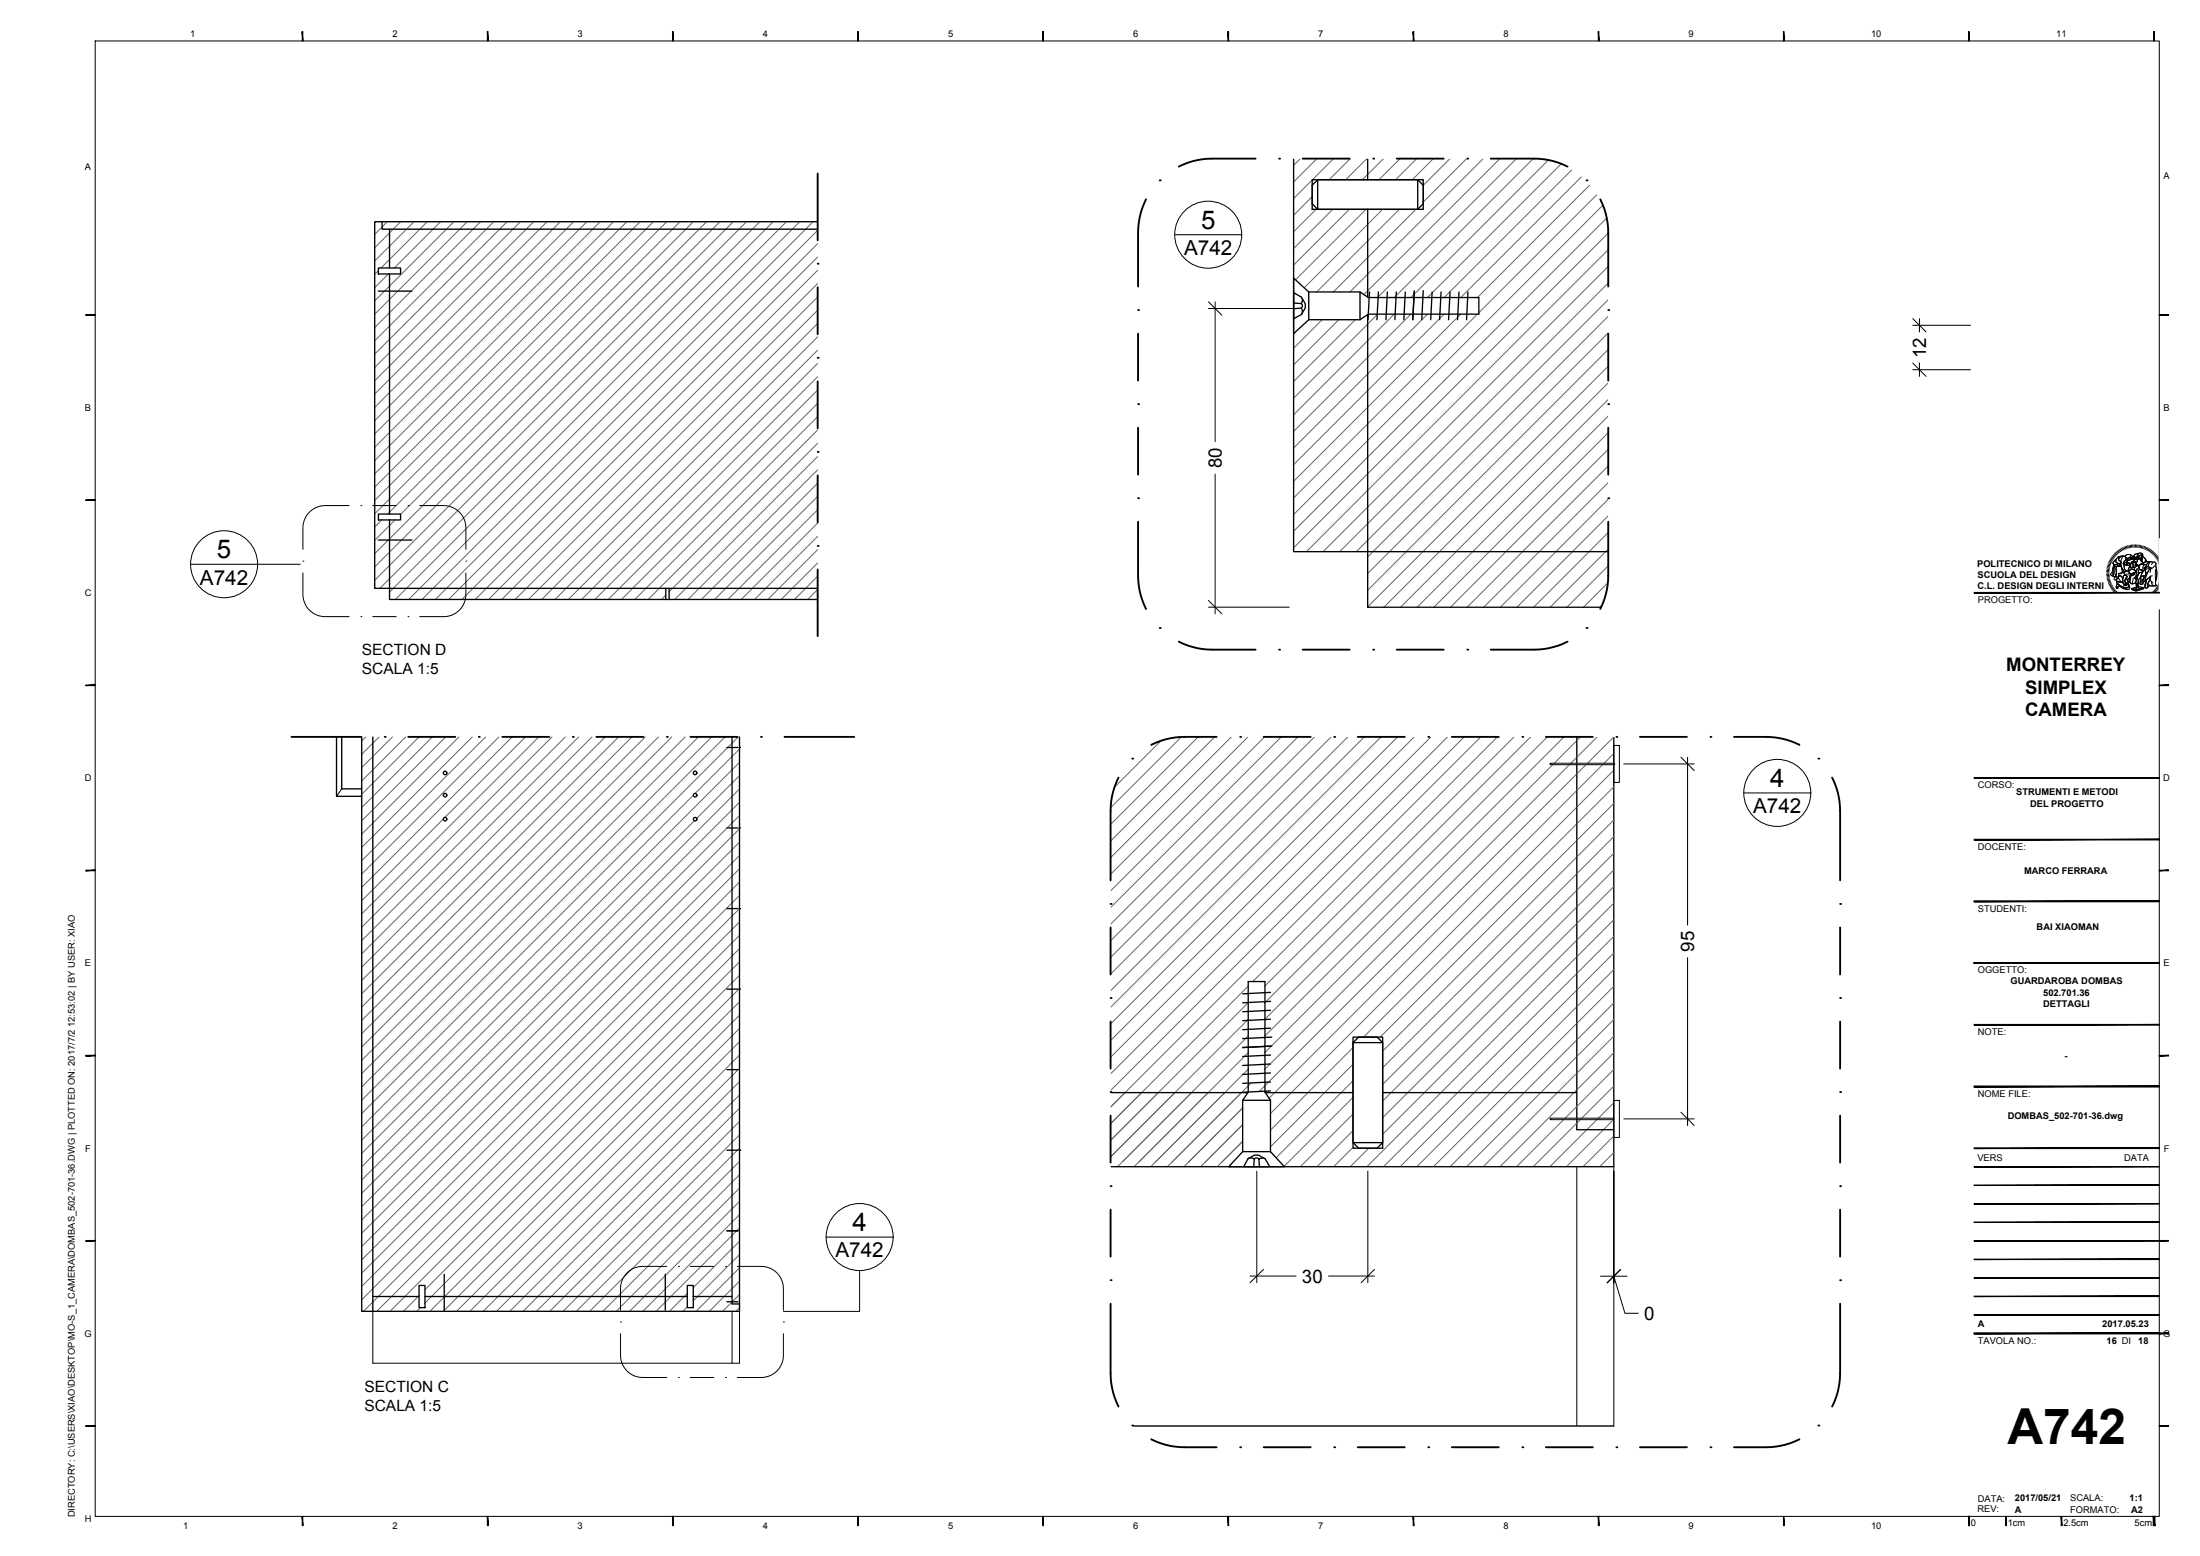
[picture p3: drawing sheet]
<svg xmlns="http://www.w3.org/2000/svg" width="594mm" height="420mm" viewBox="0 0 594 420" stroke-linecap="round" stroke-linejoin="round" font-family="sans-serif">
<!-- layer: A-SECT-MCUT -->
<g fill="none" stroke="#636466" stroke-width=".27">
<path d="M351.1 42.9l-1.8 1.7M354.3 48.6l-5 5M354.3 53.1l-5 5M355.4 56.5l-6.1 6.1M355.6 42.9l-6.3 6.2M359.9 56.5l-10.6 10.6M360.1 42.9l-5.7 5.6M364.4 56.5l-15.1 15.1M364.6 42.9l-5.7 5.6M368.9 56.5l-19.1 19.1M369.1 42.9l-5.7 5.6M373.4 56.5l-21.2 21.2"/>
<path d="M373.6 42.9l-5.7 5.6M377.9 56.5l-22.4 22.3M378.1 42.9l-5.7 5.6M382.3 56.5l-22.3 22.3M382.6 42.9l-5.7 5.6M387 42.9l-5.6 5.6M391.5 42.9l-7.2 7.2M396 42.9l-11.7 11.6M400.5 42.9l-36 35.9M405 42.9l-36.7 36.6M409.5 42.9l-37.5 37.4M414 42.9l-37.5 37.4"/>
<path d="M418.5 42.9l-37.5 37.4M423 42.9l-37.5 37.4M427.4 42.9l-37.4 37.4M431.9 42.9l-37.5 37.4M434.2 54l-84.9 85M434.2 58.5l-84.9 84.9M434.2 45l-35.2 35.3M434.2 49.5l-34.9 34.9M434.2 63l-84.9 84.9M434.2 67.5l-81.4 81.5M434.2 72l-76.9 77M434.2 76.5l-72.4 72.5"/>
<path d="M357 86.3l-7.7 7.7M361.5 86.3l-12.2 12.2M366 86.3l-16.7 16.7M372 84.8l-22.7 22.7M376.5 84.8l-27.2 27.2M381 84.8l-31.7 31.7M385.5 84.8l-36.2 36.2M390 84.8l-40.7 40.7M394.4 84.8l-45.1 45.2M398.9 84.8l-49.6 49.7M434.2 81l-67.9 68M434.2 85.4l-64.9 65"/>
<path d="M434.2 89.9l-64.9 65M434.2 94.4l-64.9 65M434.2 98.9l-64.9 65M434.2 103.4l-60.5 60.6M434.2 107.9l-56 56.1M434.2 112.4l-51.5 51.6M434.2 116.9l-47 47.1M434.2 121.4l-42.5 42.6M434.2 125.9l-38 38.1M434.2 130.4l-33.6 33.6M434.2 134.8l-29.1 29.2M434.2 139.3l-24.6 24.7"/>
<path d="M434.2 143.8l-20.1 20.2M434.2 148.3l-15.6 15.7M434.2 152.8l-11.1 11.2M434.2 157.3l-6.6 6.7M434.2 161.8l-2.1 2.2M98.8 199l-1.1 1.1M102.4 199l-4.7 4.7M106 199l-8.3 8.3M109.5 199l-11.8 11.9M113.1 199l-15.4 15.5M116.7 199l-19 19.1M120.3 199l-22.6 22.7"/>
<path d="M123.9 199l-26.2 26.2M127.5 199l-29.8 29.8M131.1 199l-33.4 33.4M134.7 199l-37 37M138.3 199l-40.6 40.6M141.9 199l-21.8 21.7M145.5 199l-47.8 47.8M149.1 199l-51.4 51.4M152.7 199l-55 55M156.3 199l-58.6 58.6M159.9 199l-62.2 62.2M163.4 199l-65.7 65.8"/>
<path d="M167 199l-69.3 69.3M170.6 199l-72.9 72.9M174.2 199l-76.5 76.5M177.8 199l-80.1 80.1M181.4 199l-83.7 83.7M185 199l-87.3 87.3M188.6 199l-90.9 90.9M192.2 199l-94.5 94.5M195.8 199l-98.1 98.1M199.4 199l-101.7 101.7M426.8 199l-1 1M431.3 199l-5.5 5.5"/>
<path d="M435.8 199l-7.1 7.1M187.2 214.7l-89.5 89.6M199.7 205.9l-102 102M199.7 213l-102 102.1M199.7 216.6l-102 102M199.7 202.3l-12 11.9M199.7 209.5l-11.6 11.5M428.3 206.5l-2.5 2.5M432.8 206.5l-7 7M435.8 203.5l-2.6 2.6M435.8 208l-10 9.9M435.8 212.4l-10 10"/>
<path d="M435.8 216.9l-10 10M119.7 221.2l-22 22M187.5 221.7l-89.8 89.8M199.7 220.2l-102 102M199.7 223.8l-102 102M199.7 227.4l-102 102M199.7 231l-102 102M199.7 234.6l-102 102M199.7 238.2l-102 102M435.8 221.4l-10 10M435.8 225.9l-10 10M435.8 230.4l-10 10"/>
<path d="M435.8 234.9l-10 10M435.8 239.4l-10 10M199.7 241.8l-102 102M199.7 245.4l-102 102M199.7 249l-102 102M199.7 252.6l-101.6 101.5M199.7 256.2l-98 97.9M199.7 259.8l-94.4 94.3M435.8 243.9l-10 10M435.8 248.4l-10 10M435.8 252.8l-10 10.1M435.8 257.3l-10 10"/>
<path d="M199.7 266.9l-84.9 84.9M199.7 270.5l-83.6 83.6M199.7 274.1l-80 80M199.7 277.7l-76.4 76.4M199.7 263.3l-84.9 85M435.8 261.8l-10 10M435.8 266.3l-10 10M435.8 270.8l-10 10M435.8 275.3l-10 10M435.8 279.8l-10 10M199.7 281.3l-72.8 72.8M199.7 284.9l-69.2 69.2"/>
<path d="M199.7 288.5l-65.6 65.6M199.7 292.1l-62 62M199.7 295.7l-58.4 58.4M199.7 299.3l-54.8 54.8M303.8 295l-3.9 3.9M308.3 295l-8.4 8.4M312.8 295l-12.9 12.9M317.3 295l-17.4 17.4M321.8 295l-20 20M326.2 295l-20 20M330.7 295l-20 20M335.2 295l-20 20"/>
<path d="M335.6 299.2l-15.9 15.8M344.2 295l-1.5 1.6M348.7 295l-5.6 5.7M353.2 295l-10.1 10.2M357.7 295l-14.6 14.7M362.2 295l-17.6 17.6M365.4 296.3l-18.7 18.7M375.7 295l-2.3 2.3M380.1 295l-6.7 6.8M384.6 295l-11.2 11.3M389.1 295l-20 20M393.6 295l-20 20"/>
<path d="M398.1 295l-20 20M402.6 295l-20 20M407.1 295l-20 20M411.6 295l-20 20M416.1 295l-20 20M420.5 295l-20 20M425 295l-20 20M435.8 288.8l-13.2 13.1M435.8 293.3l-8.7 8.6M435.8 297.8l-4.2 4.1M435.8 284.3l-10 10M199.7 302.8l-51.3 51.3"/>
<path d="M199.7 306.4l-47.7 47.7M199.7 310l-44.1 44.1M199.7 313.6l-40.5 40.5M199.7 317.2l-36.9 36.9M335.6 303.7l-11.4 11.3M335.6 308.2l-6.9 6.8M365.4 300.8l-14.3 14.2M365.4 305.3l-9.8 9.7M365.4 309.8l-5.3 5.2M369.6 310l-5 5M422.2 302.3l-12.7 12.7M426.7 302.3l-12.7 12.7"/>
<path d="M431.2 302.3l-12.7 12.7M435.7 302.3l-12.7 12.7M435.8 306.7l-8.3 8.3M435.8 311.2l-3.8 3.8M199.7 320.8l-33.3 33.3M199.7 324.4l-29.7 29.7M199.7 328l-26.1 26.1M199.7 331.6l-22.5 22.5M199.7 338.8l-12.5 12.5M199.7 335.2l-12.5 12.5M113.2 349.9l-4.3 4.2M113.5 353.1l-1 1"/>
<path d="M185.6 349.3l-4.8 4.8M185.6 352.9l-1.2 1.2M199.7 342.4l-11.7 11.7M199.7 346l-8.2 8.1M199.7 349.6l-4.6 4.5M199.7 353.1l-1 1"/>
</g>
<g fill="none" stroke="#000" stroke-width=".36">
<path d="M103.2 59.9v2h2v10.5M220.8 59.9h-119.6v99h119.6M349.3 42.9v106.1h84.9M354.3 48.5h30v8h-30zM369.3 42.9v5.6M369.3 56.5v23.7M102.1 78.6h9.2M102.2 72.4h6v1.6h-6zM105.2 74v64.8M105.2 61.9h115.6M369.3 85v79h64.9M102.2 138.8h6v1.6h-6z"/>
<path d="M102.1 145.8h9.2M105.2 140.4v21.5h115.6M179.8 158.9v3M180.7 158.9v3M90.9 199v16h6.8M92.3 199v14h5.4M97.7 199v155.1h3M100.7 199v155.1M197.7 199v153.1h2M199.7 199v155.1h-99M425.8 199v7.1M435.8 199v116h-135.9"/>
<path d="M425.8 206.5v95.4M299.9 295h37.1M341.7 295h23.7M365.4 280h8v30h-8zM373.4 295h52.4M425.8 302.3v2.7h10M100.7 350.1h12.5M114.8 350.1h70.8M187.2 350.1h10.5M299.9 385.1h135.9"/>
</g>
<!-- layer: A-ELEV-MBE -->
<path d="M92.3 213l-1.4 2M425.8 315v70.1M435.8 315v70.1M100.7 354.1v14h99v-14M197.7 354.1v14" fill="none" stroke="#000" stroke-width=".27"/>
<!-- layer: A-DETL-MCUT -->
<g fill="none" stroke="#000" stroke-width=".36">
<path d="M113.2 347.1h1.6v6h-1.6zM185.6 347.1h1.6v6h-1.6z"/>
<circle cx="120.2" cy="208.7" r=".48"/>
<circle cx="120.2" cy="214.7" r=".48"/>
<circle cx="187.7" cy="214.7" r=".48"/>
<circle cx="187.7" cy="208.7" r=".48"/>
<circle cx="120.2" cy="221.2" r=".48"/>
<circle cx="187.7" cy="221.2" r=".48"/>
</g>
<!-- layer: A-SECT-MCUT1 -->
<g fill="#000">
<circle cx="199.7" cy="201.8" r=".18"/>
<circle cx="435.8" cy="206.3" r=".18"/>
<circle cx="199.7" cy="223.6" r=".18"/>
<circle cx="199.7" cy="245.3" r=".18"/>
<circle cx="199.7" cy="267.1" r=".18"/>
<circle cx="199.7" cy="310.6" r=".18"/>
</g>
<g fill="none" stroke="#000" stroke-width=".36">
<path d="M355.8 48.5v8h27M355.8 48.5h27M355.8 48.5l-1.5 1.5v5l1.5 1.5M382.8 48.5l1.5 1.5v5l-1.5 1.5M382.8 48.5v8M349.3 79l2.1 1.2 1.1 1.9v1.1l-1.1 1.7-2.1 1.2zM353.4 78.8l-4.1-3.7v15l4.1-3.8M353.4 78.8v7.5M353.4 78.8h13.8M367.2 78.8l2.3 1.5h29.8v4.5h-29.8l-2.3 1.5zM369.8 78.8l-.4 7.5M372.2 78.8l-.4 7.5"/>
<path d="M374.6 78.8l-.3 7.5M377 78.8l-.3 7.5M379.5 78.8l-.4 7.5M381.9 78.5l-.4 7.8M384.3 78.5l-.4 7.8M386.7 78.8l-.4 7.5M389.1 78.8l-.3 7.5M391.6 78.8l-.4 7.5M394 78.8l-.4 7.5M396.4 78.8l-.4 7.5M349.3 81.8l2.1 .2M351.4 83.2l-2.1 .2"/>
<path d="M351.4 82l.3 .6-.3 .6M351.4 83.2a1.53 1.53 0 0 1 .1 1.6M351.7 80.6v.7l-.3 .6M353.4 86.3h13.8M196.3 201.8h3M196.3 223.6h3M196.3 245.3h3M196.3 267.1h3M337.1 265h4.5v29.9l1.5 2.2h-7.5l1.5-2.2zM343.1 268l-7.5 .4M343.1 272.8l-7.5 .4M343.1 270.4l-7.5 .4"/>
<path d="M343.1 277.6l-7.5 .4M343.1 275.2l-7.5 .4M196.3 288.8h3M335.6 297.1v13.9M343.1 287.3l-7.5 .4M343.1 284.9l-7.5 .4M343.1 289.7l-7.5 .4M343.1 292.2l-7.5 .3M343.1 294.6l-7.5 .4M343.1 297.1v13.9M343.4 282.5l-7.8 .4M343.4 280l-7.8 .5"/>
<path d="M365.4 281.5v27h8M365.4 281.5l1.5-1.5h5l1.5 1.5M365.4 281.5h8M373.4 281.5v27M196.3 310.6h3M335.6 311l-3.8 4h15l-3.7-4M335.6 311h7.5M337 312.9l1.8-1h1.1l1.8 1 1.2 2.1h-7zM338.7 313l-.2 2M339.9 313l.2 2M341.3 312.7h-.7l-.7 .3-.6-.3-.6 .3a1.48 1.48 0 0 0-1.6-.2M365.4 308.5l1.5 1.5h5l1.5-1.5"/>
<path d="M196.3 332.4h3M120 344.1v9.7M179.6 344.1v9.7M196.3 351.5h3"/>
</g>
<!-- layer: A-DETL-MCUT -->
<g fill="none" stroke="#636466" stroke-width=".27">
<path d="M104.6 59.9l-3.4 3.4M108.2 59.9l-7 7M111.8 59.9l-10.6 10.6M115.4 59.9l-12.5 12.5M119 59.9l-12.5 12.5M122.6 59.9l-21.4 21.4M126.1 59.9l-24.9 25M129.7 59.9l-28.5 28.5M133.3 59.9l-32.1 32.1M136.9 59.9l-35.7 35.7M140.5 59.9l-39.3 39.3M144.1 59.9l-42.9 42.9"/>
<path d="M147.7 59.9l-46.5 46.5M151.3 59.9l-50.1 50.1M154.9 59.9l-53.7 53.7M158.5 59.9l-57.3 57.3M162.1 59.9l-60.9 60.9M165.7 59.9l-64.5 64.5M169.3 59.9l-68.1 68.1M172.9 59.9l-71.7 71.6M176.4 59.9l-75.2 75.2M180 59.9l-78.8 78.8M183.6 59.9l-78.9 78.9M187.2 59.9l-79 79"/>
<path d="M190.8 59.9l-89.6 89.6M194.4 59.9l-93.2 93.2M198 59.9l-96.8 96.8M201.6 59.9l-99 99M205.2 59.9l-100 100M208.8 59.9l-102 102M212.4 59.9l-102.1 102M215.9 59.9l-102 102M219.5 59.9l-102 102M102.2 73.1l-1 1M104.9 74l-3.7 3.7M220.8 62.2l-99.7 99.7"/>
<path d="M220.8 65.8l-96.1 96.1M220.8 69.4l-92.5 92.5M220.8 73l-88.9 88.9M220.8 76.6l-85.3 85.3M220.8 80.2l-81.7 81.7M220.8 83.8l-78.1 78.1M220.8 87.4l-74.5 74.5M220.8 91l-70.9 70.9M220.8 94.6l-67.3 67.3M220.8 98.1l-63.7 63.8M220.8 101.7l-60.2 60.2M220.8 105.3l-56.6 56.6"/>
<path d="M220.8 108.9l-53 53M220.8 112.5l-49.4 49.4M220.8 116.1l-45.8 45.8M220.8 119.7l-40.1 40.1M220.8 123.3l-38.6 38.6M220.8 126.9l-35 35M220.8 130.5l-31.4 31.4M220.8 134.1l-27.8 27.8M220.8 137.7l-24.2 24.2M103.1 140.4l-1.9 1.9M106.7 140.4l-5.5 5.5M220.8 141.3l-20.6 20.6"/>
<path d="M220.8 144.9l-17 17M220.8 148.4l-13.4 13.5M220.8 152l-9.9 9.9M220.8 155.6l-6.3 6.3M220.8 159.2l-2.7 2.7M179.8 160.7l-1.2 1.2M301.1 199l-1.2 1.1M305.5 199l-5.6 5.6M310 199l-10.1 10.1M314.5 199l-14.6 14.6M319 199l-19.1 19.1M323.5 199l-23.6 23.6"/>
<path d="M328 199l-28.1 28.1M332.5 199l-32.6 32.6M337 199l-37.1 37.1M341.5 199l-41.6 41.6M346 199l-46.1 46M350.4 199l-50.5 50.5M355 199l-55.1 55M359.4 199l-59.5 59.5M363.9 199l-64 64M368.4 199l-68.5 68.5M372.9 199l-73 73M377.4 199l-77.5 77.5"/>
<path d="M381.9 199l-82 82M386.4 199l-86.5 86.5M390.9 199l-91 91M395.4 199l-95.5 95.4M399.8 199l-99.9 99.9M404.3 199l-66 66M408.8 199l-67.2 67.2M413.3 199l-71.7 71.7M417.8 199l-76.2 76.2M422.3 199l-80.7 80.7M425.8 200l-6.1 6.1M419.3 206.5l-77.7 77.7"/>
<path d="M423.8 206.5l-82.2 82.2M425.8 204.5l-1.6 1.6M425.8 209l-85.8 85.7M425.8 213.5l-81.6 81.5M425.8 217.9l-77.1 77.1M425.8 222.4l-57.6 57.6M425.8 226.9l-53.1 53.1M425.8 231.4l-52.4 52.4M425.8 235.9l-52.4 52.4M425.8 240.4l-52.4 52.4M425.8 244.9l-50.1 50.1M425.8 249.4l-45.7 45.6"/>
<path d="M425.8 253.9l-41.2 41.1M425.8 258.4l-36.7 36.6M337.1 266.3l-37.2 37.1M337.1 270.8l-37.2 37.1M337.1 275.2l-37.2 37.2M337.1 279.7l-34 34M425.8 262.9l-32.2 32.1M425.8 267.3l-27.7 27.7M425.8 271.8l-23.2 23.2M425.8 276.3l-18.7 18.7M335.6 299.2l-14.7 14.7M337.1 284.2l-29.5 29.5"/>
<path d="M337.1 288.7l-25.1 25.1M337.8 292.4l-21.3 21.4M365.4 282.9l-12.2 12.1M365.4 287.4l-7.7 7.6M365.4 291.8l-3.2 3.2M425.8 280.8l-14.2 14.2M425.8 285.3l-9.7 9.7M425.8 289.8l-5.3 5.2M425.8 294.3l-.8 .7M335.6 303.7l-10.2 10.2M335.6 308.2l-5.8 5.8"/>
</g>
<!-- layer: A-SECT-MCUT1 -->
<path d="M435.8 206.1h-17l-.3 .2 .3 .2h17M435.8 201.3h1.5v10h-1.5zM435.8 297.1h1.5v10h-1.5zM435.8 301.9h-17l-.3 .2 .3 .2h17" fill="none" stroke="#000" stroke-width=".27"/>
<!-- layer: G-ANNO-TTLB -->
<g fill="#000" stroke="#000" stroke-width=".27">
<path d="M81.6 8.6l.2 2.5v-2.5zM81.6 8.6l.2 2.5h-.2z"/>
<path d="M131.6 8.6l.2 2.5v-2.5zM131.6 8.6l.2 2.5h-.2z"/>
<path d="M181.6 8.6l.2 2.5v-2.5zM181.6 8.6l.2 2.5h-.2z"/>
<path d="M231.6 8.6l.2 2.5v-2.5zM231.6 8.6l.2 2.5h-.2z"/>
<path d="M281.6 8.6l.2 2.5v-2.5zM281.6 8.6l.2 2.5h-.2z"/>
<path d="M331.6 8.6l.2 2.5v-2.5zM331.6 8.6l.2 2.5h-.2z"/>
<path d="M381.6 8.6l.2 2.5v-2.5zM381.6 8.6l.2 2.5h-.2z"/>
<path d="M431.6 8.6l.2 2.5v-2.5zM431.6 8.6l.2 2.5h-.2z"/>
<path d="M481.6 8.6l.2 2.5v-2.5zM481.6 8.6l.2 2.5h-.2z"/>
<path d="M531.6 8.6l.2 2.5v-2.5zM531.6 8.6l.2 2.5h-.2z"/>
<path d="M581.6 8.6l.2 2.5v-2.5zM581.6 8.6l.2 2.5h-.2z"/>
<path d="M23.2 85.1h2.5v-.1zM23.2 85h2.5l-2.5 .1z"/>
<path d="M583.1 85.1h2.5v-.1zM583.1 85h2.5l-2.5 .1z"/>
<path d="M23.2 135.1h2.5v-.1zM23.2 135h2.5l-2.5 .1z"/>
<path d="M583.1 135.1h2.5v-.1zM583.1 135h2.5l-2.5 .1z"/>
<path d="M533.1 160.1h50v-.1zM533.1 160h50l-50 .1z"/>
<path d="M23.2 185.1h2.5v-.1zM23.2 185h2.5l-2.5 .1z"/>
<path d="M583.1 185.1h2.5v-.1zM583.1 185h2.5l-2.5 .1z"/>
<path d="M533.1 210.1h50v-.1zM533.1 210h50l-50 .1z"/>
<path d="M23.2 235.1h2.5v-.1zM23.2 235h2.5l-2.5 .1z"/>
<path d="M533.1 226.8h50v-.2zM533.1 226.6h50l-50 .2z"/>
<path d="M583.1 235.1h2.5v-.1zM583.1 235h2.5l-2.5 .1z"/>
<path d="M533.1 243.3v.2l50-.2zM533.1 243.5l50-.2v.2z"/>
<path d="M533.1 260v.2l50-.2zM533.1 260.2l50-.2v.2z"/>
<path d="M533.1 260v.2l50-.2zM533.1 260.2l50-.2v.2z"/>
<path d="M533.1 260v.2l50-.2zM533.1 260.2l50-.2v.2z"/>
<path d="M533.1 260v.2l50-.2zM533.1 260.2l50-.2v.2z"/>
<path d="M533.1 243.5h50v-.2zM533.1 243.3h50l-50 .2z"/>
<path d="M533.1 276.6v.2l50-.2zM533.1 276.8l50-.2v.2z"/>
<path d="M23.2 285.2h2.5v-.2zM23.2 285h2.5l-2.5 .2z"/>
<path d="M533.1 293.3v.2l50-.2zM533.1 293.5l50-.2v.2z"/>
<path d="M533.1 293.3v.2l50-.2zM533.1 293.5l50-.2v.2z"/>
<path d="M583.1 285.2h2.5v-.2zM583.1 285h2.5l-2.5 .2z"/>
<path d="M533.1 320h50zM533.1 320.1l50-.1z"/>
<path d="M533.1 315h50zM533.1 315.1l50-.1z"/>
<path d="M533.1 310v.1l50-.1zM533.1 310.1l50-.1v.1z"/>
<path d="M23.2 335.1h2.5v-.1zM23.2 335h2.5l-2.5 .1z"/>
<path d="M533.1 340h50zM533.1 340.1l50-.1z"/>
<path d="M533.1 335h50zM533.1 335.1l50-.1z"/>
<path d="M533.1 330h50zM533.1 330.1l50-.1z"/>
<path d="M533.1 325h50zM533.1 325.1l50-.1z"/>
<path d="M583.1 335.1h2.5v-.1zM583.1 335h2.5l-2.5 .1z"/>
<path d="M533.1 360v.1l50-.1zM533.1 360.1l50-.1v.1z"/>
<path d="M533.1 360v.1l50-.1zM533.1 360.1l50-.1v.1z"/>
<path d="M533.1 355h50zM533.1 355.1l50-.1z"/>
<path d="M533.1 350h50zM533.1 350.1l50-.1z"/>
<path d="M533.1 345h50zM533.1 345.1l50-.1z"/>
<path d="M583.1 360.1h2.5v-.1zM583.1 360h2.5l-2.5 .1z"/>
<path d="M583.1 360.1h2.5v-.1zM583.1 360h2.5l-2.5 .1z"/>
<path d="M23.2 385.1h2.5v-.1zM23.2 385h2.5l-2.5 .1z"/>
<path d="M583.1 385.1h2.5v-.1zM583.1 385h2.5l-2.5 .1z"/>
<path d="M81.6 409.5l.2 2.5v-2.5zM81.6 409.5l.2 2.5h-.2z"/>
<path d="M131.6 409.5l.2 2.5v-2.5zM131.6 409.5l.2 2.5h-.2z"/>
<path d="M181.6 409.5l.2 2.5v-2.5zM181.6 409.5l.2 2.5h-.2z"/>
<path d="M231.6 409.5l.2 2.5v-2.5zM231.6 409.5l.2 2.5h-.2z"/>
<path d="M281.6 409.5l.2 2.5v-2.5zM281.6 409.5l.2 2.5h-.2z"/>
<path d="M331.6 409.5l.2 2.5v-2.5zM331.6 409.5l.2 2.5h-.2z"/>
<path d="M381.6 409.5l.2 2.5v-2.5zM381.6 409.5l.2 2.5h-.2z"/>
<path d="M431.6 409.5l.2 2.5v-2.5zM431.6 409.5l.2 2.5h-.2z"/>
<path d="M481.6 409.5l.2 2.5v-2.5zM481.6 409.5l.2 2.5h-.2z"/>
<path d="M531.6 409.5v2.5h.2zM531.6 409.5h.2v2.5z"/>
<path d="M531.6 409.5l.2 2.5v-2.5zM531.6 409.5l.2 2.5h-.2z"/>
<path d="M541.6 409.5l.2 2.5v-2.5zM541.6 409.5l.2 2.5h-.2z"/>
<path d="M556.6 409.5l.2 2.5v-2.5zM556.6 409.5l.2 2.5h-.2z"/>
<path d="M581.6 409.5l.2 2.5v-2.5zM581.6 409.5l.2 2.5h-.2z"/>
<path d="M581.4 409.5l.5 2.5v-2.5zM581.4 409.5l.5 2.5h-.5z"/>
</g>
<path d="M25.7 11.1h557.4v398.4h-557.4z" fill="none" stroke="#000" stroke-width=".27"/>
<!-- layer: G-ANNO-LOGO -->
<g fill="none" stroke="#000" stroke-width=".27">
<path d="M568.9 154.4h.6M568.9 154.7h.6M568.9 154l.7 .1M568.9 153.7h.7M569 153.3l.7 .1M569.1 153l.6 .1M569.2 152.6l.6 .2M569.3 152.3l.6 .2M569.4 151.9l.6 .3M569.5 155.1h-.6M569.5 151.6l.7 .3M569.6 155.4h-.7"/>
<path d="M569.6 155.7l-.7 .1M569.6 156l-.6 .2M569.7 151.3l.6 .3M569.7 156.4l-.6 .1M569.8 156.7l-.7 .1M569.9 151l.5 .3M569.9 157l-.7 .2M570 157.3l-.6 .2M570 150.7l.6 .3M570.1 157.6l-.6 .3M570.2 150.4l.6 .4M570.3 157.9l-.6 .3"/>
<path d="M570.4 158.2l-.6 .3M570.4 150.1l.6 .4M570.6 158.4l-.6 .4M570.7 149.8l.5 .5M570.8 152.4h.8a.67 .67 0 0 0 1.1-.1l.1 .6h-.4a1.55 1.55 0 0 1-1.7-.4zM570.8 152.4v.4M570.8 158.7l-.6 .4M570.9 149.5l.5 .5M570.9 152.9l-.2 .4-.1 1.4-.4 .7 .4 .2M571 159l-.6 .4M571 151.4l.4-.3a.84 .84 0 0 0 .9 1.1l.3 .1a.64 .64 0 0 1-1 .1l-.6 .1-.4-.3zM571.1 149.3l.5 .5"/>
<path d="M571.1 159.2l-.5 .5M571.2 152.9l.4 .1-.2 .6v2.1a.49 .49 0 0 1-.8-.3l.3-1.8zM571.2 152.9l-.1 .1a1.59 1.59 0 0 0-.2 1.6l-.3 1 .7 .2M571.4 151.1h-.1a.94 .94 0 0 0-.5 1.3h.8a.67 .67 0 0 0 1.1-.1M571.4 159.5l-.5 .4M571.4 156.5a.75 .75 0 0 0 .9 .7l.9-.2M571.4 149l.5 .5M571.4 150.9l.4-.2a1.83 1.83 0 0 1 1.6-.5 .87 .87 0 0 0-.9 .2 .87 .87 0 0 0-.2 1l.4 .1v.8l-1-.3a.73 .73 0 0 1-.3-1.1zM571.5 156.9l.2 .6-.3 1 .2 .4 .3-.1a.4 .4 0 0 1 .1-.5 .4 .4 0 0 1 .5 .1 2.4 2.4 0 0 0 2.5 .6l.1-.4-.2-.5M571.6 156.8a1.57 1.57 0 0 0 1.6 .2l.4 1 .2-.2 .3 .4-.2-.6 .4 .4-.2-.4h.3l-.7-.6 .3-.7 .4 .2 .3 1a.87 .87 0 0 1-.2 1.2 .87 .87 0 0 1-1.2-.2l-.5-.2a1.57 1.57 0 0 1-1.3-1.4zM571.6 153h.5a.93 .93 0 0 1 1.1 .7l.1 .9-.7 .2a.41 .41 0 0 0-.5 .2 .41 .41 0 0 0 .2 .5l-.3 .3a.46 .46 0 0 1-.6-.1 .46 .46 0 0 1 0-.6v-1.5zM571.6 159.7l-.5 .5"/>
<path d="M571.6 153l-.2 .5 .1 2.2M571.7 148.8l.4 .5M571.7 157.5l.9 .7 1.2 .5a.79 .79 0 0 0 1.1-.6 .65 .65 0 0 1 .1 1 .65 .65 0 0 1-1 0l-1.5-.7a.4 .4 0 0 0-.5-.1 .4 .4 0 0 0-.1 .5l-.2 .1-.3-.4zM571.7 157.5l.9 .7 1.7 .8M571.8 159.9l-.4 .5M571.9 156a.5 .5 0 0 0-.8-.2 .5 .5 0 0 0 .1 .8 .74 .74 0 0 1 .7-.4 .74 .74 0 0 1 .6 .6h.1M572 148.6l.4 .5M572.1 155l1.2-.4 .3 .1 .2-.4 .3-.1a.88 .88 0 0 1 1 .6 .98 .98 0 0 1 .1 1.2 .98 .98 0 0 1-1.2 .3l.2-.3a.28 .28 0 0 0 .2-.3 .28 .28 0 0 0-.2-.3 .48 .48 0 0 0-.6-.1 .48 .48 0 0 0-.3 .5l-.1 .2-.7-.6-.2 .1zM572.1 155.6l.4-.2a1.16 1.16 0 0 1 .6 1.7l-.8 .1a.75 .75 0 0 1-.9-.7l.7-.3-.2-.2zM572.3 148.4l.4 .5M572.4 150.5l.5-.2a.77 .77 0 0 1 1.2 .2 .77 .77 0 0 1-.5 1.1 2.38 2.38 0 0 0 .4 2.4l.3 .2-.5 .1-.1 .4a.35 .35 0 0 1-.4-.2 .35 .35 0 0 1 0-.4l-.5-1.2-.1-1.4h-.1a.56 .56 0 0 1-.5-.4 .56 .56 0 0 1 .3-.6zM572.5 155.3l.7 .7"/>
<path d="M572.5 155.4a.57 .57 0 0 0-.4 .8M572.6 148.2l.3 .6M572.6 152.3l-.8-.2a.88 .88 0 0 1-.5-.9 .88 .88 0 0 1 .6-.8l.8-.2a.91 .91 0 0 1 1 .1 .91 .91 0 0 1 .3 .9l-.4 .3a2.34 2.34 0 0 0 .4 2.5l.3 .2-.5 .1M572.8 152.9h-1.9a.48 .48 0 0 0-.4 .7l-.1 .8-.5 .7 .3 .3M572.9 153.3l.2 1.3M572.9 148l.3 .6M573.1 150.5l-.1 .2a2.81 2.81 0 0 0-.1 2.6l.4 .9a.32 .32 0 0 0 0 .4 .32 .32 0 0 0 .4 .1l.1-.4M573.2 147.9l.3 .6M573.3 154.6l-.7 .2a.4 .4 0 0 0-.5 .2 .4 .4 0 0 0 .2 .5M573.4 150.2a.86 .86 0 0 0-1 .2 .86 .86 0 0 0-.1 1l.4 .1M573.5 155.4l.3-.2a.49 .49 0 0 1 .5 .2 .49 .49 0 0 1 0 .5l-.2 .1-.4 1 .8 .7-.4-.1 .2 .4-.4-.4 .1 .6-.2-.4-.2 .2v-.3l-.3-.4-.1-1zM573.5 147.7l.3 .6"/>
<path d="M573.6 151.5l1-.4-.1 .6-1.2 .5zM573.6 155.3l.2-.1a.46 .46 0 0 1 .5 .2 .46 .46 0 0 1 0 .5l-.6 1.1 .8 .7-.4-.1 .2 .4-.4-.4 .2 .6-.3-.4-.2 .2v-.3l-.4-.5a2.1 2.1 0 0 1 .4-1.9zM573.6 152.1l.8-.3 .3 .2a.32 .32 0 0 0-.4 .2 .32 .32 0 0 0 .2 .4l-.6-.1zM573.7 152.1l.2 .4 .6 .1M573.8 150.3l.1-.2a1.17 1.17 0 0 1 1.9 .4 .83 .83 0 0 0-1.1 .3l-.6-.2M573.9 147.6l.2 .6M573.9 150l.6-.3 1 .2a.29 .29 0 0 1 .3 .4 .29 .29 0 0 1-.5 .1h-.1a.77 .77 0 0 1-.8 .3 .77 .77 0 0 1-.6-.6zM574.1 150.6a.73 .73 0 0 0 1.2-.3l.2 .2a.6 .6 0 0 1-.7 .8l-.2-.2-.6 .1zM574.2 147.5l.2 .6M574.3 154.2a1.11 1.11 0 0 1 1 .7 1.11 1.11 0 0 1-.3 1.2M574.4 152.1h.9l-.3 .1v.4l-.3 .1-.4-.2zM574.4 156.5l.3 1a.79 .79 0 0 1 .1 .9 .79 .79 0 0 1-.9 .3"/>
<path d="M574.4 151.8l.3 .2M574.5 151.5v.2l-1.1 .5M574.5 155l-.7 .2M574.5 147.4l.2 .6M574.6 151.1l-.4 .6M574.7 154.7l.7 .4M574.8 152.1a.32 .32 0 0 0-.5 .1 .32 .32 0 0 0 .2 .4l.4 .1 .1-.5 .3-.1-.7 .1M574.8 155.2a.71 .71 0 0 1 .2 .9 .71 .71 0 0 1-1 .2M574.9 154.4a.91 .91 0 0 1 1-.7 .91 .91 0 0 1 .8 .9h-.3l-1.1 .4 .3 .3a.75 .75 0 0 0 .9-.7l.3-.1-.2-.5-.6-.3h-.6l-.5 .7-.2-.1 .2-1.1 .3-.2 .2 .2h1.1l.5-.4v-.3l.6 .2 .1 1-.2 .5 .1 .5-.3 .6a.59 .59 0 0 0-.6 .7h-.4l.4 .3 .2-.1-.1 .4 .3-.2-.3 1.1h-.3a.78 .78 0 0 1-1.2-.1l-.4-.4 .3-.6 .2-1.1M574.9 147.3l.1 .6M574.9 157l.8 .7M574.9 154.1l.6-.4 1 .2 .3 .6-.8 .2a.57 .57 0 0 1-.6 .4 .57 .57 0 0 1-.5-.6z"/>
<path d="M575.1 151.1v.1M575.2 150.7l.2 .1M575.2 153a1.22 1.22 0 0 0-.5 1.3M575.2 156.4v.9M575.2 147.2l.1 .7M575.3 150.7l-.1 .1M575.3 155l1.2-.3-.2 .4-.5 .3zM575.3 155.8l-.3 1-.4 .4M575.5 150.9l.9-.2a.34 .34 0 0 1-.1 .5 .34 .34 0 0 1-.5-.3zM575.5 151.8l.2-.1a.93 .93 0 0 1 1 .1 .93 .93 0 0 1 .3 .9l-.1 .3-.3-.3a.68 .68 0 0 0 .1-.7 .68 .68 0 0 0-.7-.3l-.2 .3 .2 .4a.44 .44 0 0 1-.1 .8 .44 .44 0 0 1-.6-.5zM575.6 147.1l.1 .7M575.6 150.6l-.2 .5-.4 .2-.4-.2-.6 .2"/>
<path d="M575.7 158.9l2-.5 1.2 .3-2.1 .6zM575.7 158.9l1.1 .4v.3l-1.1-.4zM575.9 151.7a.76 .76 0 0 1 .9 .6 .76 .76 0 0 1-.6 .9h-.2zM575.9 147.1l.1 .7M576 150.7a.39 .39 0 0 1 .5-.3 .39 .39 0 0 1 .2 .6h-.1M576 156.1l-.3 1.6 1-.2M576 155.2h.1M576.1 150.4l.3-.1a.39 .39 0 0 1 .4 .3 .39 .39 0 0 1-.1 .4l-.3-.3v.1l-.4-.1zM576.1 154.8l.1 .1M576.1 155.1h.1M576.2 154.9h-.1M576.2 151.9h.1"/>
<path d="M576.3 151.9l-.2 .1M576.3 147.1v.7M576.4 150.8l-.4-.1-.5 .2h.3a.34 .34 0 0 0 .5 .3 .34 .34 0 0 0 .2-.5l-.1 .2M576.4 155.9l.3 .1a.59 .59 0 0 1 .6-.7l-.4 1.3v-.4l-.2 .1zM576.4 153.2v.7M576.5 154.7a.61 .61 0 0 1-.4 .5 .61 .61 0 0 1-.6-.1M576.5 151.7l.2 .3-.1 .1M576.6 151.9a.42 .42 0 0 0-.6-.2 .42 .42 0 0 0 0 .6 .49 .49 0 0 1 .1 .7 .49 .49 0 0 1-.8 .1l-.1-.2 .2-.3a.91 .91 0 0 1 .7-1.1l.4 .1 .4 .7a.3 .3 0 0 1 .2 .4 .3 .3 0 0 1-.5 .1v-.2M576.7 147.1l-.1 .7M576.7 152.2l-.2 .1M576.7 152l.1 .5h-.8M576.7 152.9l-.3 .3h-.4"/>
<path d="M576.8 159.3l2.1-.6-.1 .3-2 .6zM576.8 159.3v.3M576.8 150.9l.2-.1 .1 .6-.2 .7M576.9 155.4h.1M576.9 156.1l-.1 .5 .2-.2M576.9 150.5l.2 .4M577 152.5l-.2-.4 .3-.7-.1-.6-.2 .1v-.3a.56 .56 0 0 1-.5-.7 .56 .56 0 0 1 .7-.4l.4 .1a1.39 1.39 0 0 0-.2 1.5l.2-.1 .1-.4a.39 .39 0 0 0 .3 .4 .39 .39 0 0 0 .4-.2l-.1 .6 .2-.1 .4 .7-1.1 .7M577 147.1v.7M577.1 155.8l-.2 .3v-.3M577.1 153.5l-.2 1.3M577.1 152.7l.4 .2M577.1 157.6l.2-.1 .2 1-.3-.5-.4 .6z"/>
<path d="M577.2 154.7l-.4 .3v.5M577.3 155.3l-.4 .1-.2 .6h-.4l.4 .3 .2-.1M577.3 153.6l-.4 .8M577.4 149.6a.71 .71 0 0 1 .8-.2 .71 .71 0 0 1 .4 .8l-.2 1-.2 .3v-.7l.2-.5a.5 .5 0 0 0-.5-.4 .5 .5 0 0 0-.4 .6l-.1 .5h-.2a1.3 1.3 0 0 1 .2-1.4zM577.4 149.6a.71 .71 0 0 1 .8-.2 .71 .71 0 0 1 .4 .7l-.2 1.1-.2 .3v-.7l.2-.5a.52 .52 0 0 0-.6-.4 .52 .52 0 0 0-.3 .7l-.1 .4-.2 .1-.1-.9zM577.4 149.6a.83 .83 0 0 0-1.2 .7M577.4 147.1l-.1 .7M577.5 150.6a.38 .38 0 0 0 .3 .3 .38 .38 0 0 0 .4-.1M577.6 152.7a1.51 1.51 0 0 1 2.1 0 1.23 1.23 0 0 1-1.5 1.3l-.1-.1a.99 .99 0 0 1-.5-1.2zM577.6 150.3l.3 .1M577.6 150h.3a.32 .32 0 0 1 .4-.1 .32 .32 0 0 1 .1 .4l-.2 .5a.45 .45 0 0 1-.7-.1 .45 .45 0 0 1 .1-.7zM577.6 154.6h.9l-.7 1.5a1.13 1.13 0 0 0-.4 1.3l-.3 .2-.2 .5-.2-.9z"/>
<path d="M577.6 154.7l-.9 2.6 .2 .8 .4-.6 .2 1.3-.3-.8-.4 1 .1-.9M577.7 153.7l-.2 .5 .1 .5 1-.2 .4-.6M577.7 147.2l-.1 .7M577.7 150.8h.1M577.7 150.4h.1M577.8 150.7h.1M578.1 147.2l-.2 .7M578.1 150.5l.2 .1M578.2 155.6l.7-.1-.1 .8a1.07 1.07 0 0 0-.2 1.3l-.6 .1-.2-.1zM578.2 150.5l-.1 .1M578.3 151.3l.4 .7M578.4 153.8h.1"/>
<path d="M578.4 147.3l-.2 .7M578.4 152.2l.9-.5h1l-.7 .9zM578.5 154.5l-.5 1.3-.6 .9-.1 .9M578.6 153.7l-.3 .1M578.6 150.3l.5 .4 .7 .9-.4 .1a.64 .64 0 0 1-.9 0 .64 .64 0 0 1 0-.9zM578.6 150.3l.5 .4 .4 .6M578.6 154l-.1 .1M578.7 147.4l-.1 .7M578.8 158.7v.3l-2 .6-1.1-.4v-.3l1.1 .4 2-.6-1.1-.3-2 .5M578.9 155.5l-.1 .8a1.07 1.07 0 0 0-.2 1.3l-.6 .1-.2-.1 .3-1.9M579.1 147.5l-.2 .7M579.2 153.6l.2 .1v1.4a.56 .56 0 0 1-.8 .4l-.5 .1 .3-1.1z"/>
<path d="M579.2 152.4a.51 .51 0 0 1 .5 .5 .51 .51 0 0 1-.5 .5l-.1 .3a.79 .79 0 0 1-1.4 0 .84 .84 0 0 1 .7-1.3 .37 .37 0 0 1 .5 .2 .37 .37 0 0 1-.3 .5l.1 .4a.65 .65 0 0 0 .5-.4 .65 .65 0 0 0 0-.6l-.4-.1a.83 .83 0 0 0-1.2 .8M579.2 153.4l-.1 .4M579.2 151.2l.5 .4M579.3 155.5l-1.2 .1M579.3 156.9l-.1 .2 .3 .2M579.4 147.7l-.2 .6M579.4 153.7l-.1 .5a2.85 2.85 0 0 1-.4 2.2l-.1 .6 .5 1.1M579.6 156.6l1.1-1-.8 2.6a.38 .38 0 0 1-.1 .5 .38 .38 0 0 1-.5 0 .38 .38 0 0 1 0-.6zM579.6 152.6a1.06 1.06 0 0 1 1.7-.8 .56 .56 0 0 1 .8 .2 .56 .56 0 0 1-.2 .8l-.6 .5a1.03 1.03 0 0 1-1.6-.4v-.1M579.7 154.4v.5M579.8 147.8l-.3 .6M580.1 148l-.3 .6"/>
<path d="M580.2 153.6l-.9 .1M580.2 157.8l.6 .4M580.4 151.7h-.8l-1.2 .5M580.4 148.1l-.4 .6M580.5 151.8l.2-.1 .7 .2a.52 .52 0 0 1 .7 .1 .52 .52 0 0 1-.1 .6 8.1 8.1 0 0 1 .1 4.9l.2 .7h-2.4l.8-2.6-1.5 1.4 .2-1.2a4.3 4.3 0 0 1 1.3-2.2l.4-.1a.9 .9 0 0 1-.9-.7 .9 .9 0 0 1 .3-1zM580.6 156.6l.8 .9M580.6 153.5l-1 1.8-.4 1.7 1.5-1.4 .5-.1M580.7 151.7h-.1a.9 .9 0 0 0-.4 1.1 .9 .9 0 0 0 .9 .6M580.7 148.3l-.4 .6M580.7 155.6l-.2 1-.6 1.1v.5a.38 .38 0 0 1-.2 .6 .38 .38 0 0 1-.5-.5l.4-1.7M580.8 153.6l-.2 1M581 157a1.06 1.06 0 0 0 .6 1.2"/>
<path d="M581 148.5l-.4 .6M581.2 152.1l-.3 .3M581.3 148.8l-.5 .5M581.3 159.8l.5 .5M581.5 149l-.4 .5M581.5 159.6l.5 .5M581.8 159.4l.5 .4M581.8 149.2l-.5 .5M582 159.1l.5 .4M582 153.7l.1 3.3M582.1 152.6l.2 .7a9.6 9.6 0 0 1-.2 4.1l.2 .8-2.4-.1M582.1 149.5l-.5 .4"/>
<path d="M582.2 158.8l.5 .5M582.3 149.7l-.5 .5M582.3 158.6l.6 .4M582.5 158.3l.6 .4M582.5 150l-.5 .4M582.7 158l.6 .3M582.7 150.3l-.5 .4M582.8 157.7l.6 .3M582.9 150.6l-.5 .4M583 157.5l.6 .2M583.1 157.1l.6 .3M583.1 150.9l-.5 .3"/>
<path d="M583.2 156.8l.6 .2M583.3 156.5l.6 .2M583.3 151.2l-.6 .3M583.3 156.2l.7 .1M583.4 155.9l.7 .1M583.4 155.5l.7 .1M583.5 151.5l-.6 .3M583.5 155h.7M583.5 155.2l.7 .1M583.6 151.9l-.6 .2M583.7 152.2l-.6 .2M583.8 152.5l-.6 .2"/>
<path d="M583.9 152.9l-.6 .1M584 153.2l-.6 .2M584.1 153.6l-.7 .1M584.1 153.9l-.6 .1M584.2 154.6l-.7 .1M584.2 154.3h-.7M572.1 160.1l-.4 .6M572.3 160.4l-.4 .5M572.6 160.5l-.4 .6M572.9 160.7l-.4 .6M573.2 160.9l-.4 .6M573.4 161l-.3 .6"/>
<path d="M573.7 161.2l-.2 .6M574 161.3l-.2 .6M574.3 161.4l-.2 .6M574.7 161.5l-.2 .6M575 161.6l-.2 .6M575.3 161.6l-.1 .7M575.6 161.7l-.1 .6M575.9 161.7v.7M576.3 161.7l-.1 .7M576.6 161.7v.7M576.9 161.7v.7M577.2 161.7l.1 .7"/>
<path d="M577.6 161.7l.1 .6M577.9 161.6l.1 .7M578.2 161.5l.2 .7M578.5 161.5l.2 .6M578.8 161.3l.2 .7M579.1 161.2l.3 .7M579.4 161.1l.3 .6M579.7 161l.3 .6M580 160.8l.4 .6M580.3 160.6l.4 .6M580.5 160.5l.4 .5M580.8 160.2l.4 .6"/>
<path d="M581.1 160.1l.4 .5"/>
</g>
<!-- layer: G-ANNO-TTLB -->
<g fill="#fff" stroke="#fff" stroke-width=".27">
<path d="M558.1 160.1l30.7 4.3-5.7-4.3zM558.1 160.1l30.7 4.3h-30.7z"/>
<path d="M583.1 145.5h5.7l-5.7 14.6zM588.8 145.5l-5.7 14.6 5.7 4.3z"/>
</g>
<path d="M558.1 160.1h25v-14.6h5.7v18.9h-30.7z" fill="none" stroke="#fff" stroke-width=".27"/>
<!-- layer: A-ANNO-SYMB -->
<g fill="none" stroke="#000" stroke-width=".51">
<path d="M220.8 46.9v18M309.5 53.8a20.2 20.2 0 0 0-2.2 9v14.6M339.1 42.8h-11.8a19.6 19.6 0 0 0-9 2.2M351.8 42.8h12.7M377.2 42.8h12.7M402.6 42.8h11.7a19.8 19.8 0 0 1 9 2.2M432.1 53.8a19.8 19.8 0 0 1 2.2 9v14.6M220.8 77.6v12.7M307.3 90.1v12.7M434.3 90.1v12.7M220.8 103v12.7M307.3 115.5v12.7"/>
<path d="M434.3 115.5v12.7M220.8 128.4v12.7M220.8 153.8v18M307.3 140.9v14.5a20.2 20.2 0 0 0 2.2 9M434.3 140.9v14.5a19.8 19.8 0 0 1-2.2 9M318.3 173.3a20.3 20.3 0 0 0 9 2.1h11.8M351.8 175.4h12.7M377.2 175.4h12.7M423.3 173.3a20.5 20.5 0 0 1-9 2.1h-11.7M78.7 199h18.8M110.2 199h12.7M135.6 199h12.7"/>
<path d="M161 199h12.7M186.4 199h12.7M211.8 199h18.9M328.5 199h-8.6a19.6 19.6 0 0 0-9 2.1M341.2 199h12.7M366.6 199h12.7M392 199h12.7M417.4 199h12.7M442.8 199h12.7M468.2 199h8.7a19.8 19.8 0 0 1 9 2.1M302 210a20 20 0 0 0-2.1 9v18.7M494.7 210a19.6 19.6 0 0 1 2.2 9v18.7"/>
<path d="M299.9 250.4v12.7M496.9 250.4v12.7M299.9 275.8v12.7M496.9 275.8v12.7M299.9 301.2v12.7M496.9 301.2v12.7M299.9 326.6v12.7M496.9 326.6v12.7M299.9 352v18.8a20 20 0 0 0 2.1 9M496.9 352v18.8a19.6 19.6 0 0 1-2.2 9M310.9 388.6a19.6 19.6 0 0 0 9 2.2h8.6M341.2 390.8h12.7"/>
<path d="M366.6 390.8h12.7M392 390.8h12.7M417.4 390.8h12.7M442.8 390.8h12.7M485.9 388.6a19.8 19.8 0 0 1-9 2.2h-8.7"/>
</g>
<g fill="#000">
<circle cx="313.2" cy="48.7" r=".25"/>
<circle cx="345.4" cy="42.8" r=".25"/>
<circle cx="370.8" cy="42.8" r=".25"/>
<circle cx="396.2" cy="42.8" r=".25"/>
<circle cx="428.4" cy="48.7" r=".25"/>
<circle cx="220.8" cy="71.2" r=".25"/>
<circle cx="220.8" cy="96.6" r=".25"/>
<circle cx="307.3" cy="83.7" r=".25"/>
<circle cx="434.3" cy="83.7" r=".25"/>
<circle cx="307.3" cy="109.1" r=".25"/>
<circle cx="434.3" cy="109.1" r=".25"/>
<circle cx="220.8" cy="122" r=".25"/>
<circle cx="307.3" cy="134.5" r=".25"/>
<circle cx="434.3" cy="134.5" r=".25"/>
<circle cx="220.8" cy="147.4" r=".25"/>
<circle cx="313.2" cy="169.6" r=".25"/>
<circle cx="345.4" cy="175.4" r=".25"/>
<circle cx="370.8" cy="175.4" r=".25"/>
<circle cx="396.2" cy="175.4" r=".25"/>
<circle cx="428.4" cy="169.6" r=".25"/>
<circle cx="103.9" cy="199" r=".25"/>
<circle cx="129.3" cy="199" r=".25"/>
<circle cx="154.7" cy="199" r=".25"/>
<circle cx="180.1" cy="199" r=".25"/>
<circle cx="205.5" cy="199" r=".25"/>
<circle cx="334.9" cy="199" r=".25"/>
<circle cx="360.3" cy="199" r=".25"/>
<circle cx="385.7" cy="199" r=".25"/>
<circle cx="411.1" cy="199" r=".25"/>
<circle cx="436.5" cy="199" r=".25"/>
<circle cx="461.9" cy="199" r=".25"/>
<circle cx="305.7" cy="204.8" r=".25"/>
<circle cx="491" cy="204.8" r=".25"/>
<circle cx="299.9" cy="244.1" r=".25"/>
<circle cx="496.9" cy="244.1" r=".25"/>
<circle cx="299.9" cy="269.5" r=".25"/>
<circle cx="496.9" cy="269.5" r=".25"/>
<circle cx="299.9" cy="294.9" r=".25"/>
<circle cx="496.9" cy="294.9" r=".25"/>
<circle cx="299.9" cy="320.3" r=".25"/>
<circle cx="496.9" cy="320.3" r=".25"/>
<circle cx="299.9" cy="345.7" r=".25"/>
<circle cx="496.9" cy="345.7" r=".25"/>
<circle cx="305.7" cy="384.9" r=".25"/>
<circle cx="334.9" cy="390.8" r=".25"/>
<circle cx="360.3" cy="390.8" r=".25"/>
<circle cx="385.7" cy="390.8" r=".25"/>
<circle cx="411.1" cy="390.8" r=".25"/>
<circle cx="436.5" cy="390.8" r=".25"/>
<circle cx="461.9" cy="390.8" r=".25"/>
<circle cx="491" cy="384.9" r=".25"/>
</g>
<g fill="none" stroke="#000" stroke-width=".27">
<path d="M317.2 63.4h18.1M94.3 136.5h-6.5a6 6 0 0 0-6 6v5.9M97.5 136.5h.1M100.6 136.5h6.4M110.2 136.5h.1M113.3 136.5h6.5a6 6 0 0 1 6 6v5.9M51.4 152.4h29.7M81.8 151.5h.1M81.8 154.7v5.8a6 6 0 0 0 6 6h6.5M125.8 154.7v5.8a6 6 0 0 1-6 6h-6.5M125.8 151.5h.1M97.5 166.5h.1"/>
<path d="M100.6 166.5h6.4M110.2 166.5h.1M470.9 214.1h18.1M223.1 334h18.1M167.6 357h.1M180 342h-6.4a6 6 0 0 0-6 6v5.8M183.2 342h.1M186.4 342h6.3M195.9 342h.1M199.1 342h6.5a6 6 0 0 1 5.9 6v5.8M211.5 357h.1M232.1 343.1v11h-20.6"/>
<path d="M167.6 360.1v5.9a6 6 0 0 0 6 6h6.4M183.2 372h.1M186.4 372h6.3M195.9 372h.1M211.5 360.1v5.9a6 6 0 0 1-5.9 6h-6.5"/>
<circle cx="326.3" cy="63.4" r="9"/>
<circle cx="60.5" cy="152.4" r="9"/>
<circle cx="479.9" cy="214.1" r="9"/>
<circle cx="232.1" cy="334" r="9"/>
</g>
<!-- layer: A-ANNO-DIMS -->
<g fill="none" stroke="#000" stroke-width=".27">
<path d="M326.3 83.3h22.9M328.1 81.5v37.7M516.5 87.8h15.6M516.5 99.8h15.6M518.3 86v3.7M518.3 98v3.6M328.1 128v37.7M326.3 163.9h21.8M438.5 206.3h19M455.7 204.5v45.3M455.7 258.6v45.3M339.4 316.2v30.2"/>
<path d="M369.4 316.2v30.2M435.8 316.2v30.2v-30.2M438.5 302.1h19M337.6 344.6h12.4M358.7 344.6h12.5M432.2 344.6h7.2M435.8 344.6l3 10h3.6"/>
</g>
<!-- layer: 0 -->
<path d="M326.3 81.5l3.6 3.6M516.5 86l3.6 3.6M516.5 98l3.6 3.6M326.3 162.2l3.6 3.5M453.9 204.5l3.6 3.6M453.9 300.3l3.6 3.6M341.2 342.8l-3.6 3.6M371.2 342.8l-3.6 3.6M434 346.4l3.6-3.6-3.6 3.6" fill="none" stroke="#000" stroke-width=".27"/>
<!-- layer: A-ANNO-DIMS -->
<g fill="#fff" stroke="#fff" stroke-width=".27">
<path d="M516.2 91.1v5.5h4.3zM516.2 91.1h4.3v5.5z"/>
<path d="M326 120.7v5.9h4.3zM326 120.7h4.3v5.9z"/>
<path d="M443.8 352.4v4.4l3.1-4.4zM446.9 352.4v4.4h-3.1z"/>
<path d="M351.4 342.4v4.4l5.9-4.4zM351.4 346.8l5.9-4.4v4.4z"/>
<path d="M453.5 251.3v5.9h4.4zM453.5 251.3h4.4v5.9z"/>
</g>
<text font-size="13.4" x="542.1" y="389.8">A742</text>
<g font-size="7">
<text x="324.3" y="61.8">5</text>
<text x="58.6" y="150.8">5</text>
<text x="478" y="212.5">4</text>
<text x="230.2" y="332.5">4</text>
</g>
<g font-size="5.6">
<text x="319.7" y="68.9">A742</text>
<text x="54" y="157.9">A742</text>
<text x="473.4" y="219.6">A742</text>
<text x="225.6" y="339.5">A742</text>
</g>
<g font-size="5">
<text x="520.1" y="96.8" transform="rotate(-90 520.1 96.8)">12</text>
<text x="329.9" y="126.4" transform="rotate(-90 329.9 126.4)">80</text>
<text x="541.7" y="181.2">MONTERREY</text>
<text x="546.8" y="187.3">SIMPLEX</text>
<text x="546.8" y="193.4">CAMERA</text>
<text x="457.5" y="257" transform="rotate(-90 457.5 257)">95</text>
<text x="351.6" y="346.3">30</text>
<text x="444" y="356.4">0</text>
</g>
<g font-size="4.2">
<text x="97.7" y="177">SECTION D</text>
<text x="97.7" y="182">SCALA 1:5</text>
<text x="98.4" y="375.8">SECTION C</text>
<text x="98.4" y="380.9">SCALA 1:5</text>
</g>
<g font-size="2.5">
<text x="51.3" y="9.9">1</text>
<text x="106" y="9.9">2</text>
<text x="156" y="9.9">3</text>
<text x="206" y="9.9">4</text>
<text x="256" y="9.9">5</text>
<text x="306" y="9.9">6</text>
<text x="356" y="9.9">7</text>
<text x="406" y="9.9">8</text>
<text x="456" y="9.9">9</text>
<text x="505.3" y="9.9">10</text>
<text x="555.3" y="9.9">11</text>
<text x="23" y="46">A</text>
<text x="584.2" y="48.3">A</text>
<text x="23" y="110.9">B</text>
<text x="584.2" y="110.9">B</text>
<text x="533.9" y="153">POLITECNICO DI MILANO</text>
<text x="22.9" y="161">C</text>
<text x="534" y="159">C.L. DESIGN DEGLI INTERNI</text>
<text x="534" y="156">SCUOLA DEL DESIGN</text>
<text x="534.1" y="162.8">PROGETTO:</text>
<text x="22.9" y="211">D</text>
<text x="534.1" y="212.8">CORSO:</text>
<text x="544.4" y="214.7">STRUMENTI E METODI</text>
<text x="584.2" y="211">D</text>
<text x="548.2" y="217.8">DEL PROGETTO</text>
<text x="534.1" y="229.5">DOCENTE:</text>
<text x="546.6" y="236">MARCO FERRARA</text>
<text x="534.1" y="246.2">STUDENTI:</text>
<text x="550" y="251.1">BAI XIAOMAN</text>
<text x="23" y="261">E</text>
<text x="534.1" y="262.8">OGGETTO:</text>
<text x="584.2" y="261">E</text>
<text x="542.9" y="265.8">GUARDAROBA DOMBAS</text>
<text x="551.7" y="268.8">502.701.36</text>
<text x="551.7" y="271.8">DETTAGLI</text>
<text x="534.1" y="279.5">NOTE:</text>
<text x="557.5" y="286">-</text>
<text x="534.1" y="296.2">NOME FILE:</text>
<text x="542.1" y="302.1">DOMBAS_502-701-36.dwg</text>
<text x="23" y="311">F</text>
<text x="584.3" y="311">F</text>
<text x="534" y="313.5">VERS</text>
<text x="573.6" y="313.5">DATA</text>
<text x="534.1" y="358.5">A</text>
<text x="567.7" y="358.5">2017.05.23</text>
<text x="22.8" y="360.9">G</text>
<text x="534.1" y="363">TAVOLA NO.:</text>
<text x="568.9" y="363">16 DI</text>
<text x="577.4" y="363">18</text>
<text x="584.1" y="360.9">G</text>
<text x="534.1" y="405.5">DATA:</text>
<text x="544.1" y="405.4">2017/05/21</text>
<text x="559" y="405.4">SCALA:</text>
<text x="575" y="405.4">1:1</text>
<text x="20.2" y="409.7" transform="rotate(-90 20.2 409.7)">DIRECTORY: C:\USERS\XIAO\DESKTOP\MO-S_1_CAMERA\DOMBAS_502-701-36.DWG | PLOTTED ON: 2017/7/2 12:53:02 | BY USER: XIAO</text>
<text x="22.9" y="410.9">H</text>
<text x="49.5" y="412.8">1</text>
<text x="106" y="412.8">2</text>
<text x="156" y="412.8">3</text>
<text x="206" y="412.8">4</text>
<text x="256" y="412.8">5</text>
<text x="306" y="412.8">6</text>
<text x="356" y="412.8">7</text>
<text x="406" y="412.8">8</text>
<text x="456" y="412.8">9</text>
<text x="505.3" y="412.8">10</text>
<text x="532.2" y="412">0</text>
<text x="534" y="408.4">REV:</text>
<text x="542.2" y="412">1cm</text>
<text x="544.1" y="408.4">A</text>
<text x="557.2" y="412">2.5cm</text>
<text x="559" y="408.4">FORMATO:</text>
<text x="575.5" y="408.4">A2</text>
<text x="576.4" y="412">5cm</text>
</g>
</svg>
